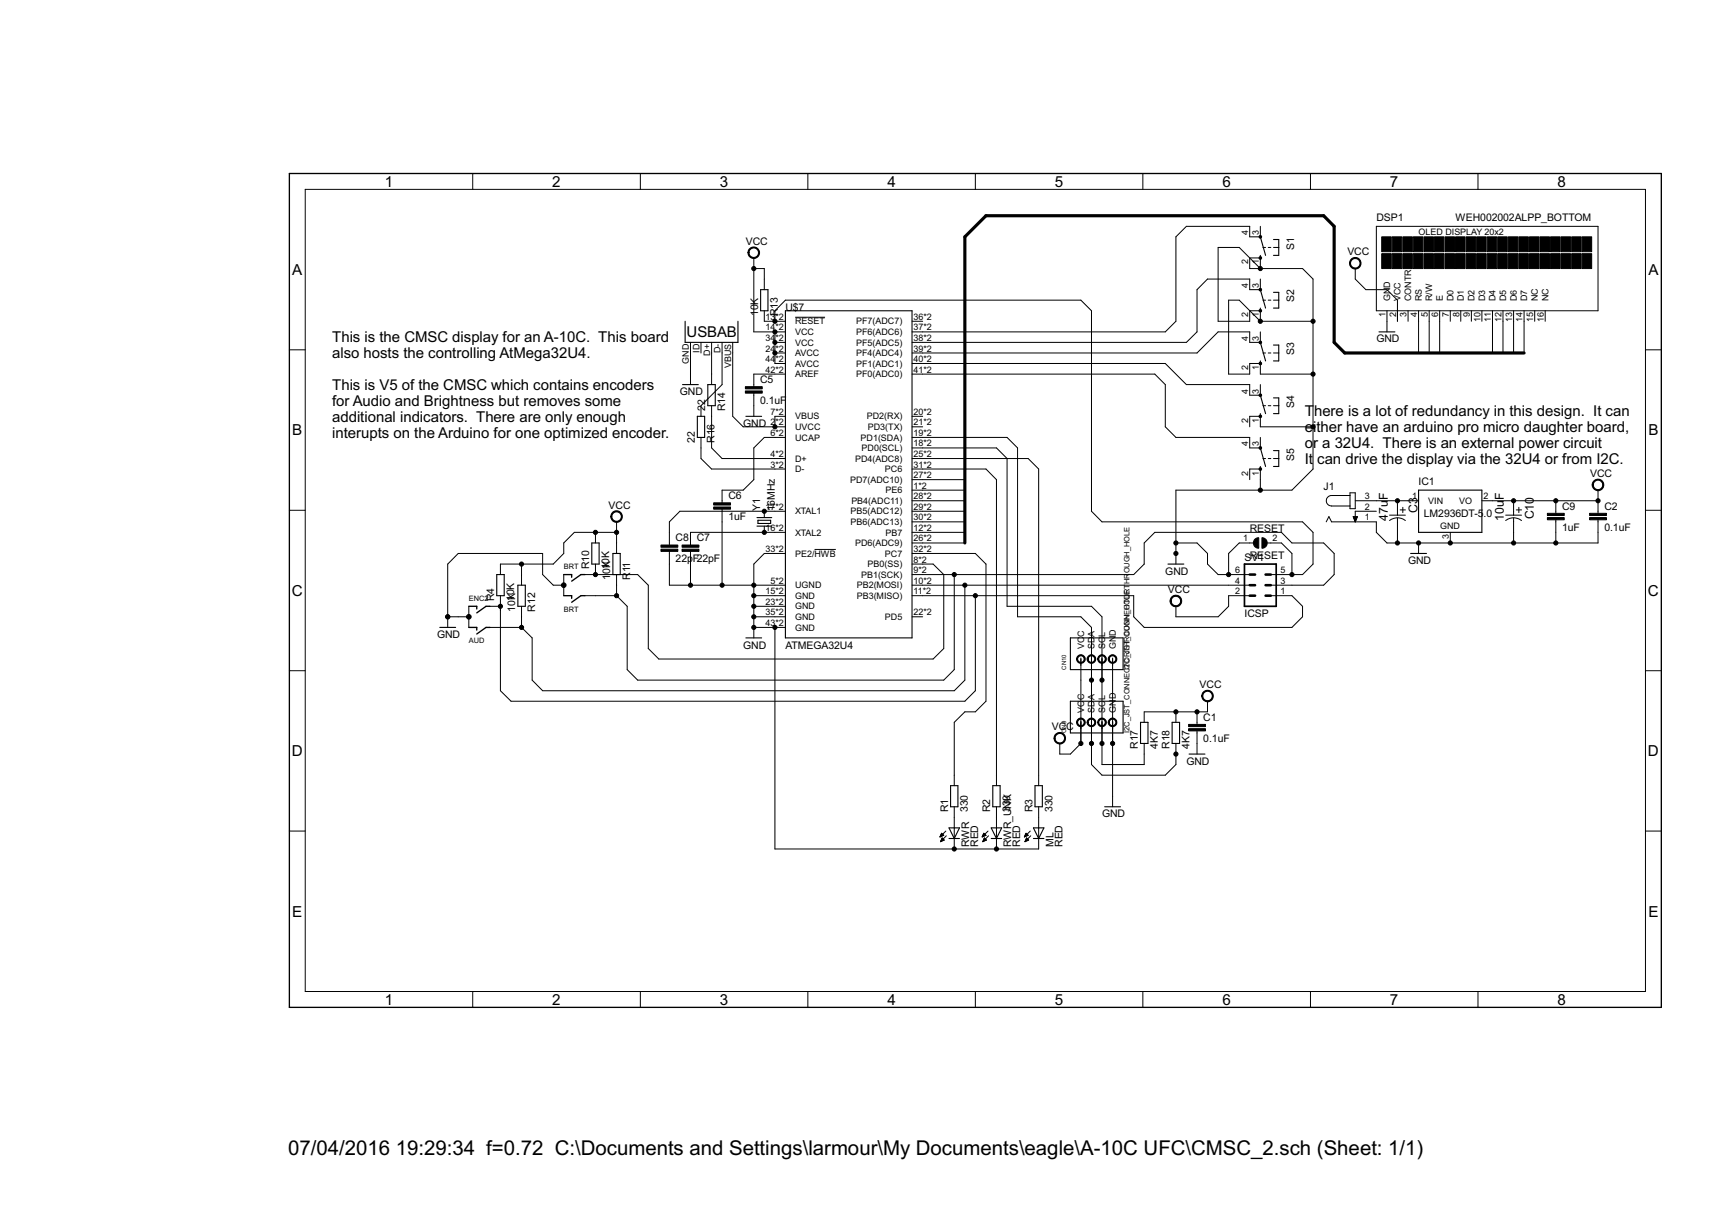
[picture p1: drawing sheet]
<svg xmlns="http://www.w3.org/2000/svg" width="297mm" height="210mm" viewBox="0 0 297 210" stroke-linecap="round" stroke-linejoin="round" font-family="sans-serif">
<g fill="none" stroke="#000" stroke-width=".17">
<path d="M53 32.9h232.5v139.1h-232.5zM82 30.1v2.8M111.1 30.1v2.8M140.2 30.1v2.8M169.2 30.1v2.8M198.3 30.1v2.8M218.7 39.3v1.8h-1.9v-1.8h-11l-1.8 1.8v14.6l-1.8 1.9h-44M227.4 30.1v2.8M238.8 39.3h38.5v14.6h-38.5zM256.4 30.1v2.8M119.8 59.4v7.3M121.6 59.4v1.8"/>
<path d="M123.5 59.4v7.3M125.3 59.4v7.3l-3.7 3.7v1.8M127.1 59.4v12.8l1.8 1.8h7.4M130.8 44.7v12.9h5.5M130.8 46.6h1.8v3.6M132.6 53.9v1.8h3.7M134.5 55.7v-1.8l1.8-1.8h51.2l1.9 1.8v34.8l1.8 1.8h34.8l1.8 1.9v5.5l-1.8 1.8h-5.5M134.5 57.6v5.5h1.8M134.5 59.4h1.8M138 55h5.2M158.2 55.7h1.9M218.7 55.7v-1.8h-1.9v1.8h-5.5v-12.8h3.7l3.7 3.7v-1.9h-1.9v1.9h9.2l1.8 1.8v33l-3.6 3.6h-20.2v12.9"/>
<path d="M218.7 48.4v1.8h-1.9v-1.8h-7.3l-1.8 1.8v7.4l-1.9 1.8h-47.6M218.7 57.6v1.8h-1.9v-1.8h-5.5l-3.6 3.6h-49.5M218.7 55.7l-3.7-3.6h-1.8v12.8h3.6v-1.8h1.9v1.8h9.1M218.7 55.7h9.1M219.1 42.9h.5M219.1 52.1h.5M220 42.9h.5M220 52.1h.5M221 42.9h.9M221 52.1h.9M235.1 46.6v1.8l1.9 1.8h3.6l1.9 1.9v3.6M240.6 53.9v3.7"/>
<path d="M244.3 53.9v1.8M246.1 53.9v7.3M248 53.9v7.3M249.8 53.9v7.3M251.6 53.9v1.8M253.4 53.9v1.8M255.3 53.9v1.8M257.1 53.9v1.8M259 53.9v7.3M260.8 53.9v7.3M262.6 53.9v7.3M264.4 53.9v7.3"/>
<path d="M266.3 53.9v1.8M268.1 53.9v1.8M50.2 60.7h2.8M121.6 75.9v3.6l1.9 1.9h12.8M123.5 70.4v7.3l1.8 1.8h11M130.8 68.2v4M134.5 61.2h1.8M136.3 72.2h-1.8v1.8M136.3 64.9h-5.5v2.2M136.3 75.9h-3.7l-1.8 1.8v5.5l-1.9 1.8h-3.6v2.2M158.2 77.7h14.7l1.8 1.8v25.7h14.7l1.8 1.8v25.6h7.3v-3.6M158.2 75.9h16.5l1.9 1.8v29.3h10.9l1.9 1.8v23.8l1.8 1.9h11l1.8-1.9v-3.6"/>
<path d="M158.2 79.5h20.2l1.8 1.9v54.9M158.2 63.1h44l3.6 3.6h11v1.9h1.9v-1.9M158.2 64.9h42.2l1.8 1.8v7.3l1.8 1.9h12.8v1.8h1.9v-1.8M158.2 72.2h1.9M158.2 74h1.9M216.8 74v-1.8h1.9v1.8h9.1M219.1 61.2h.5M219.1 70.4h.5M219.1 79.5h.5M220 61.2h.5M220 70.4h.5M220 79.5h.5"/>
<path d="M221 61.2h.9M221 70.4h.9M221 79.5h.9M285.5 60.7h2.7M50.2 88.5h2.8M90.5 97.9v3.6M97.8 99.7v3.6M103.3 92.4v1.8M103.3 97.9v1.8M107 92.4h-7.3l-1.9 1.8v1.8l-1.8 1.9h-9.2v1.8M107 90.5v5.5M107 99.7v3.6"/>
<path d="M116.1 95.7v5.8h20.2M119.8 95.7v5.8M125.3 88.3v13.2M132.6 88.7v1.1M132.6 91.3v1.1M136.3 88.7h-18.3l-1.9 1.8v4.1M136.3 92.4h-16.5v2.2M136.3 96h-3.7l-1.8 1.9v12.8M141.3 95.3h3.7M158.2 99.7h38.5l1.8-1.8v-3.7l1.9-1.8h21.9l1.9 1.8h5.5l1.8 1.8v3.7l-1.8 1.8h-9.2M158.2 97.9h3.7l1.8 1.8v12.8l-1.8 1.8h-47.6l-1.8-1.8v-11l-1.9-1.8h-9.1M158.2 94.2h9.2"/>
<path d="M158.2 81.4h12.9l1.8 1.8v53.1M158.2 96h11l1.9 1.9v23.7l-1.9 1.9h-1.8l-1.8 1.8v11M158.2 86.9h9.2M158.2 88.7h9.2M158.2 90.5h9.2M158.2 92.4h9.2M158.2 83.2h9.2M158.2 85h9.2M165.6 99.7v16.5l-1.9 1.8h-53.1l-1.8-1.8v-11l-1.8-1.9M204 94.2h3.7l1.8 1.8v1.9l1.8 1.8h5.5M216.8 83.2v-1.8h1.9v3.6M217.5 94.2h-2.5l-1.8 1.8v3.7"/>
<path d="M219.9 94.2h2.4l1.9 1.8v3.7M234.2 86h-3.2a.91 .91 0 0 0-.9 .9 .91 .91 0 0 0 .9 .9h3.2M234.2 85.5h.9v2.7h-.9zM234.8 89.6h.7l-.4 .9zM234.8 89.7h.7M234.8 89.8h.7M234.9 89.9h.5M234.9 90h.5M235 90.1h.3M235 90.2h.3M235.1 90.3h.1M235.1 90.4h.1"/>
<path d="M235.1 90.5h.1M235.1 86.9h11M238.8 88.7h-3.7v1.8M241.1 90.3a2.23 2.23 0 0 1 2.7 0M241.1 89.4h2.7M242.5 86.9v2.5M242.5 89.8v4.4M242.9 88.5h.9M243.4 88v.9M246.1 94.2v1.8M251.6 92.4v1.8M257.1 86.9h20.2"/>
<path d="M261.2 90.3a2.23 2.23 0 0 1 2.8 0M261.2 89.4h2.8M262.6 86.9v2.5M262.6 89.8v4.4M263.1 88.5h.9M263.5 88v.9M269.9 86.9v2.2M269.9 90.2v4M277.3 85v4.1M277.3 90.2v4h-36.7l-1.8-1.8v-1.9h-7.8l-.4-.9-.5 .9M285.5 88.5h2.7M50.2 116.4h2.8"/>
<path d="M77.7 107h3.6M81.3 105.2v3.6M85 105.2h1.8M85 108.8h5.5M86.8 103.3v16.5l1.9 1.8h78.7l1.8-1.8v-16.5M90.5 105.2v3.6M97.8 101.5h-1.8l-1.9-1.8v-3.7h-14.6l-1.8 1.9v10.9M101.5 103.3h5.5M130.8 103.3h5.5M130.8 107h5.5M130.8 105.2h5.5M130.8 108.8h5.5"/>
<path d="M134.5 108.8v38.5h45.7v-7.3M158.2 101.5h58.6M158.2 103.3h38.5v3.7l1.8 1.8h25.7l1.8-1.8v-1.8l-1.8-1.9h-3.7M158.2 107h1.9M167.4 101.5v16.5l-1.8 1.8h-71.5l-1.8-1.8v-7.3l-1.8-1.9M187.5 114.2v14.8l-1.8 1.8h-1.8v-1.8M193 114.2v25.8M216.8 103.3h-3.6v1.9l-1.9 1.8h-7.3v-1.8M285.5 116.4h2.7M165.6 140v7.3M172.9 140v7.3M204 123.5v1.8"/>
<path d="M207.7 123.5v2.2M207.7 126.8v4M209.5 121.6v1.9h-11v1.8M50.2 144.2h2.8M163.1 145.1h.1M163.2 145.1h.2M163.2 145h.4M163.2 146h.1M163.2 144.9h.5M163.2 145.9h.2M163.2 144.8h.5M163.3 145.8h.3"/>
<path d="M163.3 144.8h.3M163.3 145.8h.4M163.3 144.7h.2M163.3 145.7h.5M163.3 144.6h.1M163.4 145.6h.3M163.4 145.5h.2M163.4 145.4h.1M163.5 145.4l-.3 .6M163.5 145.4l.3 .3-.6 .3M163.7 144.9l-.3-.4-.3 .7M163.7 144.9l-.6 .3"/>
<path d="M164.1 144.2l-1 1M164.2 145l-1 1M170.4 145.1h.1M170.5 145.1h.2M170.5 145h.4M170.5 146h.1M170.5 144.9h.5M170.5 145.9h.2M170.6 144.8h.4M170.6 145.8h.3M170.6 144.8h.3M170.6 145.8h.5"/>
<path d="M170.6 144.7h.2M170.6 145.7h.5M170.7 144.6h.1M170.7 145.6h.3M170.7 144.5l.4 .4-.7 .3zM170.7 145.5h.3M170.8 145.5h.1M170.8 145.4h.1M170.8 145.4l-.3 .6M170.8 145.4l.4 .3-.7 .3M171.4 144.2l-1 1M171.5 145l-1 1"/>
<path d="M177.8 145.1h.1M177.8 145.1h.2M177.8 145h.4M177.8 146h.1M177.9 144.9h.5M177.9 145.9h.1M177.9 144.8h.4M177.9 145.8h.3M177.9 144.8h.3M177.9 145.8h.5M178 144.7h.2M178 145.7h.4"/>
<path d="M178 144.6h.1M178 144.5l.4 .4-.7 .3zM178 145.6h.4M178 145.5h.3M178.1 145.5h.1M178.1 145.4h.1M178.1 145.4l-.3 .6M178.1 145.4l.4 .3-.7 .3M178.8 144.2l-1.1 1M178.8 145l-1 1M285.5 144.2h2.7M82 172v2.8"/>
<path d="M111.1 172v2.8M140.2 172v2.8M169.2 172v2.8M198.3 172v2.8M227.4 172v2.8M256.4 172v2.8"/>
</g>
<g fill="none" stroke="#000" stroke-width=".19">
<path d="M118.9 55.7v3.7h9.1v-3.7M132 50.2h1.2v3.7h-1.2zM136.3 53.9h21.9v56.8h-21.9zM218.7 44.3v.4M218.7 53.4v.5M218.7 41.1l.9 3.2M218.7 50.2l.9 3.2M218.7 59.4l.9 3.2M221 41.6h.9v2.7h-.9M221 50.7h.9v2.7h-.9M221 59.9h.9v2.7h-.9M239.3 57.6h2.7"/>
<path d="M118.4 66.7h2.8M121 72.2h1.3v3.7h-1.3zM122.8 66.7h1.3v3.7h-1.3zM129.4 72.2h2.7M218.7 62.6v.5M218.7 71.8v.4M218.7 68.6l.9 3.2M218.7 77.7l.9 3.2M221 69h.9v2.8h-.9M221 78.2h.9v2.7h-.9M86.2 99.7h1.3v3.6h-1.3zM102.7 94.2h1.2v3.7h-1.2z"/>
<path d="M106.3 96h1.3v3.7h-1.3zM131.3 89.8h2.6M131.3 91.3h2.6M131.5 90.3h2.2v.5h-2.2zM202.6 97.9h2.8M218.7 80.9v.5M244.8 96h2.7M246.1 85h11v7.4h-11zM76.3 108.8h2.8M89.9 101.5h1.2v3.7h-1.2zM129.4 110.7h2.7M185.7 110.7h9.2v5.5h-9.2z"/>
<path d="M164.9 136.3h1.3v3.7h-1.3zM172.3 136.3h1.2v3.7h-1.2zM179.6 136.3h1.2v3.7h-1.2zM185.7 121.6h9.2v5.5h-9.2zM191.7 140h2.7M197.9 125.3h1.3v3.7h-1.3zM203.4 125.3h1.3v3.7h-1.3zM206.3 130.8h2.8M164.7 145.5h1.8M164.7 143.6h1.8l-.9 1.9zM172 145.5h1.8M172 143.6h1.8l-.9 1.9z"/>
<path d="M179.3 143.6h1.8l-.9 1.9zM179.3 145.5h1.8"/>
</g>
<g fill="#000" stroke="#000" stroke-width=".17">
<path d="M239.7 41.1h1.7v2.6h-1.7zM239.7 44h1.7v2.6h-1.7zM241.6 41.1h1.6v2.6h-1.6zM241.6 44h1.6v2.6h-1.6zM243.4 41.1h1.6v2.6h-1.6zM243.4 44h1.6v2.6h-1.6zM245.2 41.1h1.7v2.6h-1.7zM245.2 44h1.7v2.6h-1.7zM247.1 41.1h1.6v2.6h-1.6zM247.1 44h1.6v2.6h-1.6zM248.9 41.1h1.6v2.6h-1.6zM248.9 44h1.6v2.6h-1.6z"/>
<path d="M250.7 41.1h1.7v2.6h-1.7zM250.7 44h1.7v2.6h-1.7zM252.5 41.1h1.7v2.6h-1.7zM252.5 44h1.7v2.6h-1.7zM254.4 41.1h1.6v2.6h-1.6zM254.4 44h1.6v2.6h-1.6zM256.2 41.1h1.7v2.6h-1.7zM256.2 44h1.7v2.6h-1.7zM258 41.1h1.7v2.6h-1.7zM258 44h1.7v2.6h-1.7zM259.9 41.1h1.6v2.6h-1.6zM259.9 44h1.6v2.6h-1.6z"/>
<path d="M261.7 41.1h1.7v2.6h-1.7zM261.7 44h1.7v2.6h-1.7zM263.5 41.1h1.7v2.6h-1.7zM263.5 44h1.7v2.6h-1.7zM265.4 41.1h1.6v2.6h-1.6zM265.4 44h1.6v2.6h-1.6zM267.2 41.1h1.6v2.6h-1.6zM267.2 44h1.6v2.6h-1.6zM269 41.1h1.7v2.6h-1.7zM269 44h1.7v2.6h-1.7zM270.8 41.1h1.7v2.6h-1.7zM270.8 44h1.7v2.6h-1.7z"/>
<path d="M272.7 41.1h1.6v2.6h-1.6zM272.7 44h1.6v2.6h-1.6zM274.5 41.1h1.7v2.6h-1.7zM274.5 44h1.7v2.6h-1.7zM129.3 67.8h2.9v.4h-2.9zM129.3 67.1h2.9v.4h-2.9zM114.7 95.3h2.9v.4h-2.9zM114.7 94.6h2.9v.3h-2.9zM118.3 95.3h3v.4h-3zM118.3 94.6h3v.3h-3zM123.8 87.9h2.9v.4h-2.9zM123.8 87.2h2.9v.4h-2.9z"/>
<path d="M268.5 89.8h2.9v.4h-2.9zM268.5 89h2.9v.4h-2.9zM275.8 89.8h2.9v.4h-2.9zM275.8 89h2.9v.4h-2.9zM206.2 126.4h2.9v.4h-2.9zM206.2 125.7h2.9v.3h-2.9z"/>
</g>
<path d="M50.2 30.1h238v144.7h-238zM97.8 99.7h1.4v.4M101.5 99.7h-.7l-1.6 1.1M81.3 105.2h1.4v.4M81.3 108.8h1.4v.5M85 105.2h-.7l-1.6 1.1M85 108.8h-.7l-1.6 1.2M97.8 103.3h1.4v.5M101.5 103.3h-.7l-1.6 1.2" fill="none" stroke="#000" stroke-width=".23"/>
<g fill="#000" stroke="#000" stroke-width=".17">
<path d="M129.9 43.3a1.01 1.01 0 0 1 1.7-.1 1.01 1.01 0 0 1-.5 1.6 1.01 1.01 0 0 1-1.3-1h.2a.83 .83 0 0 1 1.2-.6 .83 .83 0 0 1 .1 1.3 .83 .83 0 0 1-1.3-.4v-.3h-.2z" fill-rule="evenodd"/>
<path d="M218.5 40.9h.3v.4h-.3z" fill-rule="evenodd"/>
<path d="M218.5 44.6h.3v.3h-.3z" fill-rule="evenodd"/>
<path d="M218.5 59.2h.3v.4h-.3z" fill-rule="evenodd"/>
<path d="M234.5 44.9a1 1 0 0 1 1.6 .3 1 1 0 0 1-.7 1.4 1 1 0 0 1-1.3-.9h.2a.83 .83 0 0 1 1.2-.8 .83 .83 0 0 1 .2 1.4 .83 .83 0 0 1-1.3-.4l-.1-.2h-.2l.1-.3z" fill-rule="evenodd"/>
<path d="M218.5 62.9h.3v.3h-.3z" fill-rule="evenodd"/>
<path d="M218.5 77.5h.3v.4h-.3z" fill-rule="evenodd"/>
<path d="M106.3 88.8a1.01 1.01 0 0 1 1.6 .4 1.01 1.01 0 0 1-.7 1.4 1.01 1.01 0 0 1-1.2-1h.2a.83 .83 0 0 1 1.1-.8 .83 .83 0 0 1 .2 1.4 .83 .83 0 0 1-1.3-.3v-.3h-.2z" fill-rule="evenodd"/>
<path d="M217.8 93.5l.6-.2v1.8a.91 .91 0 0 1-.9-.6 .91 .91 0 0 1 .3-1z" fill-rule="evenodd"/>
<path d="M218.5 81.2h.3v.3h-.3z" fill-rule="evenodd"/>
<path d="M218.9 93.3a.91 .91 0 0 1 1 .9 .91 .91 0 0 1-1 .9z" fill-rule="evenodd"/>
<path d="M276.6 83.3a1.01 1.01 0 0 1 1.6 .4 1.01 1.01 0 0 1-.7 1.4 1.01 1.01 0 0 1-1.3-1h.2a.82 .82 0 0 1 1.2-.7 .82 .82 0 0 1 .2 1.3 .82 .82 0 0 1-1.3-.3l-.1-.3h-.2l.1-.3z" fill-rule="evenodd"/>
<path d="M187 113.9a.75 .75 0 0 1 1.2 0 .75 .75 0 0 1-.4 1.2 .75 .75 0 0 1-1-.8h.2a.57 .57 0 0 1 .7-.5 .57 .57 0 0 1 .2 .9 .57 .57 0 0 1-.9-.2v-.2h-.2z" fill-rule="evenodd"/>
<path d="M188.8 113.9a.75 .75 0 0 1 1.2 .1 .75 .75 0 0 1-.4 1.1 .75 .75 0 0 1-1-.8h.2a.58 .58 0 0 1 .9-.4 .58 .58 0 0 1 0 .9 .58 .58 0 0 1-.9-.3v-.2h-.2z" fill-rule="evenodd"/>
<path d="M190.6 113.9a.75 .75 0 0 1 1.2 0 .75 .75 0 0 1-.4 1.2 .75 .75 0 0 1-.9-.8h.1a.57 .57 0 0 1 .8-.5 .57 .57 0 0 1 .2 .9 .57 .57 0 0 1-.9-.2l-.1-.2h-.1z" fill-rule="evenodd"/>
<path d="M192.5 113.9a.75 .75 0 0 1 1.2 .1 .75 .75 0 0 1-.5 1.1 .75 .75 0 0 1-.9-.8h.2a.58 .58 0 0 1 .8-.4 .58 .58 0 0 1 .1 .9 .58 .58 0 0 1-.9-.3v-.2h-.2z" fill-rule="evenodd"/>
<path d="M203.4 103.5a1.01 1.01 0 0 1 1.5 .3 1.01 1.01 0 0 1-.6 1.4 1.01 1.01 0 0 1-1.3-.9h.2a.82 .82 0 0 1 1.1-.8 .82 .82 0 0 1 .3 1.3 .82 .82 0 0 1-1.4-.3v-.2h-.2l.2-.6z" fill-rule="evenodd"/>
<path d="M183 127.5a1 1 0 0 1 1.7-.1 1 1 0 0 1-.5 1.6 1 1 0 0 1-1.3-.9h.1a.83 .83 0 0 1 1.2-.8 .83 .83 0 0 1 .2 1.4 .83 .83 0 0 1-1.3-.4l-.1-.2h-.1z" fill-rule="evenodd"/>
<path d="M187 124.8a.75 .75 0 0 1 1.2 .1 .75 .75 0 0 1-.4 1.1 .75 .75 0 0 1-1-.7h.2a.57 .57 0 0 1 .7-.5 .57 .57 0 0 1 .2 .9 .57 .57 0 0 1-.9-.2v-.2h-.2z" fill-rule="evenodd"/>
<path d="M188.8 124.8a.75 .75 0 0 1 1.2 .2 .75 .75 0 0 1-.4 1.1 .75 .75 0 0 1-1-.8h.2a.58 .58 0 0 1 .9-.5 .58 .58 0 0 1 0 1 .58 .58 0 0 1-.9-.3v-.2h-.2z" fill-rule="evenodd"/>
<path d="M190.6 124.8a.75 .75 0 0 1 1.2 .1 .75 .75 0 0 1-.4 1.1 .75 .75 0 0 1-.9-.7h.1a.57 .57 0 0 1 .8-.5 .57 .57 0 0 1 .2 .9 .57 .57 0 0 1-.9-.2l-.1-.2h-.1z" fill-rule="evenodd"/>
<path d="M192.5 124.8a.75 .75 0 0 1 1.2 .2 .75 .75 0 0 1-.5 1.1 .75 .75 0 0 1-.9-.8h.2a.58 .58 0 0 1 .8-.5 .58 .58 0 0 1 .1 1 .58 .58 0 0 1-.9-.3v-.2h-.2z" fill-rule="evenodd"/>
<path d="M208.7 120.2a1 1 0 0 1 1.6-.1 1 1 0 0 1-.5 1.6 1 1 0 0 1-1.3-1h.2a.83 .83 0 0 1 1.1-.7 .83 .83 0 0 1 .3 1.3 .83 .83 0 0 1-1.4-.3v-.3h-.2z" fill-rule="evenodd"/>
<circle cx="130.8" cy="46.6" r=".36"/>
<circle cx="134.5" cy="59.4" r=".36"/>
<circle cx="134.5" cy="55.7" r=".36"/>
<circle cx="134.5" cy="57.6" r=".36"/>
<circle cx="218.7" cy="46.6" r=".36"/>
<circle cx="218.7" cy="55.7" r=".36"/>
<circle cx="218.7" cy="50.3" r=".24"/>
<circle cx="218.7" cy="53.9" r=".24"/>
<circle cx="227.8" cy="55.7" r=".36"/>
<circle cx="134.5" cy="74" r=".36"/>
<circle cx="134.5" cy="61.2" r=".36"/>
<circle cx="218.7" cy="68.6" r=".24"/>
<circle cx="218.7" cy="72.2" r=".24"/>
<circle cx="227.8" cy="74" r=".36"/>
<circle cx="227.8" cy="64.9" r=".36"/>
<circle cx="90.5" cy="97.9" r=".36"/>
<circle cx="103.3" cy="92.4" r=".36"/>
<circle cx="103.3" cy="99.7" r=".36"/>
<circle cx="107" cy="92.4" r=".36"/>
<circle cx="132.6" cy="88.7" r=".36"/>
<circle cx="132.6" cy="92.4" r=".36"/>
<circle cx="165.6" cy="99.7" r=".36"/>
<circle cx="204" cy="96" r=".36"/>
<circle cx="204" cy="94.2" r=".36"/>
<circle cx="213.2" cy="99.7" r=".36"/>
<circle cx="218.7" cy="85" r=".36"/>
<circle cx="224.2" cy="99.7" r=".36"/>
<circle cx="242.5" cy="86.9" r=".36"/>
<circle cx="242.5" cy="94.2" r=".36"/>
<circle cx="246.1" cy="94.2" r=".36"/>
<circle cx="251.6" cy="94.2" r=".36"/>
<circle cx="262.6" cy="86.9" r=".36"/>
<circle cx="262.6" cy="94.2" r=".36"/>
<circle cx="269.9" cy="86.9" r=".36"/>
<circle cx="269.9" cy="94.2" r=".36"/>
<circle cx="277.3" cy="86.9" r=".36"/>
<circle cx="77.7" cy="107" r=".36"/>
<circle cx="81.3" cy="107" r=".4"/>
<circle cx="86.8" cy="105.2" r=".36"/>
<circle cx="90.5" cy="108.8" r=".36"/>
<circle cx="97.8" cy="101.5" r=".4"/>
<circle cx="107" cy="103.3" r=".36"/>
<circle cx="119.8" cy="101.5" r=".36"/>
<circle cx="125.3" cy="101.5" r=".36"/>
<circle cx="130.8" cy="105.2" r=".36"/>
<circle cx="130.8" cy="107" r=".36"/>
<circle cx="130.8" cy="101.5" r=".36"/>
<circle cx="130.8" cy="103.3" r=".36"/>
<circle cx="130.8" cy="108.8" r=".36"/>
<circle cx="134.5" cy="108.8" r=".36"/>
<circle cx="167.4" cy="101.5" r=".36"/>
<circle cx="169.2" cy="103.3" r=".36"/>
<circle cx="189.4" cy="118" r=".36"/>
<circle cx="191.2" cy="118" r=".36"/>
<circle cx="187.5" cy="129" r=".36"/>
<circle cx="189.4" cy="129" r=".36"/>
<circle cx="191.2" cy="129" r=".36"/>
<circle cx="193" cy="129" r=".36"/>
<circle cx="204" cy="123.5" r=".36"/>
<circle cx="204" cy="130.8" r=".36"/>
<circle cx="207.7" cy="123.5" r=".36"/>
<circle cx="165.6" cy="147.3" r=".36"/>
<circle cx="172.9" cy="147.3" r=".36"/>
</g>
<path d="M215.9 97.9h5.5v7.3h-5.5z" fill="none" stroke="#000" stroke-width=".3"/>
<path d="M216.8 99.7h1M219.6 99.7h.9M216.8 101.5h1M216.8 103.3h1M219.6 101.5h.9M219.6 103.3h.9" fill="none" stroke="#000" stroke-width=".44"/>
<path d="M264.4 61.2h-31.1l-1.8-1.8v-20.1l-1.8-1.9h-58.6l-3.7 3.7v53.1" fill="none" stroke="#000" stroke-width=".55"/>
<g font-size="4">
<text x="50" y="200.4">07/04/2016</text>
<text x="68.7" y="200.4">19:29:34 f=0.72 C:\Documents and Settings\larmour\My Documents\eagle\A-10C UFC\CMSC_2.sch (Sheet: 1/1)</text>
</g>
<g font-size="2.9">
<text x="66.8" y="32.4">1</text>
<text x="95.8" y="32.4">2</text>
<text x="124.9" y="32.4">3</text>
<text x="154" y="32.4">4</text>
<text x="183" y="32.4">5</text>
<text x="212.1" y="32.4">6</text>
<text x="241.2" y="32.4">7</text>
<text x="270.2" y="32.4">8</text>
<text x="50.7" y="47.7">A</text>
<text x="286" y="47.7">A</text>
<text x="57.6" y="59.4">This is the CMSC display for an A-10C. This board</text>
<text x="119.1" y="58.5">USBAB</text>
<text x="57.6" y="62.2">also hosts the controlling AtMega32U4.</text>
<text x="57.6" y="67.7">This is V5 of the CMSC which contains encoders</text>
<text x="57.6" y="70.4">for Audio and Brightness but removes some</text>
<text x="50.7" y="75.5">B</text>
<text x="57.6" y="73.2">additional indicators. There are only enough</text>
<text x="57.6" y="75.9">interupts on the Arduino for one optimized encoder.</text>
<text x="226.4" y="72.2">T</text>
<text x="226.4" y="75">e</text>
<text x="226.4" y="77.7">o</text>
<text x="227.8" y="75">i</text>
<text x="227.8" y="77.7">r a 32U4. There is an external power circuit</text>
<text x="228" y="72.2">here is a lot of redundancy in this design. It can</text>
<text x="228.4" y="75">ther have an arduino pro micro daughter board,</text>
<text x="286" y="75.5">B</text>
<text x="226.4" y="80.5">It</text>
<text x="228.5" y="80.5">can drive the display via the 32U4 or from I2C.</text>
<text x="50.6" y="103.4">C</text>
<text x="285.9" y="103.4">C</text>
<text x="50.6" y="131.2">D</text>
<text x="285.9" y="131.2">D</text>
<text x="50.7" y="159">E</text>
<text x="286" y="159">E</text>
<text x="66.8" y="174.3">1</text>
<text x="95.8" y="174.3">2</text>
<text x="124.9" y="174.3">3</text>
<text x="154" y="174.3">4</text>
<text x="183" y="174.3">5</text>
<text x="212.1" y="174.3">6</text>
<text x="241.2" y="174.3">7</text>
<text x="270.2" y="174.3">8</text>
</g>
<g font-size="2.4">
<text x="240.8" y="86.8" transform="rotate(-90 240.8 86.8)">F</text>
<text x="246" y="88.9" transform="rotate(-90 246 88.9)">C3</text>
<text x="260.9" y="86.8" transform="rotate(-90 260.9 86.8)">F</text>
<text x="240.8" y="90.3" transform="rotate(-90 240.8 90.3)">47u</text>
<text x="260.9" y="90.3" transform="rotate(-90 260.9 90.3)">10u</text>
<text x="266.1" y="90.1" transform="rotate(-90 266.1 90.1)">C10</text>
</g>
<g font-size="2">
<text x="238.8" y="38.3">DSP1</text>
<text x="252.5" y="38.3">WEH002002ALPP_BOTTOM</text>
<text x="129.4" y="42.5">VCC</text>
<text x="224.5" y="43.3" transform="rotate(-90 224.5 43.3)">S1</text>
<text x="233.8" y="44.3">VCC</text>
<text x="136.3" y="53.9">U$7</text>
<text x="224.5" y="52.4" transform="rotate(-90 224.5 52.4)">S2</text>
<text x="131.5" y="54.8" transform="rotate(-90 131.5 54.8)">10K</text>
<text x="135" y="54.8" transform="rotate(-90 135 54.8)">R13</text>
<text x="238.8" y="59.4">GND</text>
<text x="224.5" y="61.6" transform="rotate(-90 224.5 61.6)">S3</text>
<text x="118" y="68.6">GND</text>
<text x="122.4" y="71.3" transform="rotate(-90 122.4 71.3)">22</text>
<text x="125.8" y="71.3" transform="rotate(-90 125.8 71.3)">R14</text>
<text x="131.9" y="70.1">0.1uF</text>
<text x="131.9" y="66.5">C5</text>
<text x="224.5" y="70.8" transform="rotate(-90 224.5 70.8)">S4</text>
<text x="120.5" y="76.8" transform="rotate(-90 120.5 76.8)">22</text>
<text x="124" y="76.8" transform="rotate(-90 124 76.8)">R16</text>
<text x="128.9" y="74">GND</text>
<text x="224.5" y="79.9" transform="rotate(-90 224.5 79.9)">S5</text>
<text x="275.9" y="82.7">VCC</text>
<text x="105.6" y="88.2">VCC</text>
<text x="126.4" y="86.6">C6</text>
<text x="131.9" y="88.7" transform="rotate(-90 131.9 88.7)">Y1</text>
<text x="134.4" y="88.7" transform="rotate(-90 134.4 88.7)">16MHz</text>
<text x="229.7" y="85">J1</text>
<text x="246.1" y="84.1">IC1</text>
<text x="247" y="89.6">LM2936DT-5</text>
<text x="257.4" y="89.6">.0</text>
<text x="271" y="88.4">C9</text>
<text x="278.4" y="88.4">C2</text>
<text x="117.2" y="93.9">C8 C7</text>
<text x="126.4" y="90.3">1uF</text>
<text x="216.8" y="92.4">RESET</text>
<text x="271" y="92.1">1uF</text>
<text x="278.4" y="92.1">0.1uF</text>
<text x="102.2" y="98.8" transform="rotate(-90 102.2 98.8)">R10</text>
<text x="105.9" y="100.6" transform="rotate(-90 105.9 100.6)">1</text>
<text x="105.9" y="99.6" transform="rotate(-90 105.9 99.6)">01K0K</text>
<text x="109.3" y="100.6" transform="rotate(-90 109.3 100.6)">R</text>
<text x="109.3" y="99.3" transform="rotate(-90 109.3 99.3)">11</text>
<text x="117.2" y="97.6">22pF22pF</text>
<text x="202.2" y="99.7">GND</text>
<text x="215.9" y="97.3">SRESET</text>
<text x="217.1" y="97.3">V1</text>
<text x="244.3" y="97.9">GND</text>
<text x="85.8" y="104.3" transform="rotate(-90 85.8 104.3)">R4</text>
<text x="89.4" y="106.1" transform="rotate(-90 89.4 106.1)">101K0K</text>
<text x="92.9" y="106.1" transform="rotate(-90 92.9 106.1)">R12</text>
<text x="202.6" y="102.9">VCC</text>
<text x="215.9" y="107">ICSP</text>
<text x="75.8" y="110.7">GND</text>
<text x="128.9" y="112.5">GND</text>
<text x="136.3" y="112.5">ATMEGA32U4</text>
<text x="208.1" y="119.4">VCC</text>
<text x="208.8" y="125">C1</text>
<text x="182.5" y="126.7">VCC</text>
<text x="197.4" y="129.9" transform="rotate(-90 197.4 129.9)">R17</text>
<text x="200.9" y="129.9" transform="rotate(-90 200.9 129.9)">4K7</text>
<text x="202.9" y="129.9" transform="rotate(-90 202.9 129.9)">R18</text>
<text x="206.4" y="129.9" transform="rotate(-90 206.4 129.9)">4K7</text>
<text x="208.8" y="128.7">0.1uF</text>
<text x="205.9" y="132.6">GND</text>
<text x="164.5" y="140.9" transform="rotate(-90 164.5 140.9)">R1</text>
<text x="167.9" y="140.9" transform="rotate(-90 167.9 140.9)">330</text>
<text x="171.8" y="140.9" transform="rotate(-90 171.8 140.9)">R2</text>
<text x="175.3" y="138.9" transform="rotate(-90 175.3 138.9)">0</text>
<text x="179.1" y="140.9" transform="rotate(-90 179.1 140.9)">R3</text>
<text x="182.6" y="140.9" transform="rotate(-90 182.6 140.9)">330</text>
<text x="191.2" y="141.8">GND</text>
<text x="168.1" y="146.9" transform="rotate(-90 168.1 146.9)">RWR</text>
<text x="169.7" y="146.9" transform="rotate(-90 169.7 146.9)">RED</text>
<text x="175.5" y="146.9" transform="rotate(-90 175.5 146.9)">RWR_U3N3K</text>
<text x="177" y="146.9" transform="rotate(-90 177 146.9)">RED</text>
<text x="182.8" y="146.9" transform="rotate(-90 182.8 146.9)">ML</text>
<text x="184.3" y="146.9" transform="rotate(-90 184.3 146.9)">RED</text>
</g>
<g font-size="1.7">
<text x="216.6" y="40.8" transform="rotate(-90 216.6 40.8)">4</text>
<text x="218.4" y="40.8" transform="rotate(-90 218.4 40.8)">3</text>
<text x="246.1" y="40.7">OLED DISPLAY 20x2</text>
<text x="216.6" y="45.9" transform="rotate(-90 216.6 45.9)">2</text>
<text x="218.4" y="45.9" transform="rotate(-90 218.4 45.9)">1</text>
<text x="216.6" y="50" transform="rotate(-90 216.6 50)">4</text>
<text x="218.4" y="50" transform="rotate(-90 218.4 50)">3</text>
<text x="241.2" y="52.2" transform="rotate(-90 241.2 52.2)">GND</text>
<text x="243" y="52.2" transform="rotate(-90 243 52.2)">VCC</text>
<text x="244.9" y="52.2" transform="rotate(-90 244.9 52.2)">CONTR</text>
<text x="246.7" y="52.2" transform="rotate(-90 246.7 52.2)">RS</text>
<text x="248.5" y="52.2" transform="rotate(-90 248.5 52.2)">R/W</text>
<text x="250.3" y="52.2" transform="rotate(-90 250.3 52.2)">E</text>
<text x="252.2" y="52.2" transform="rotate(-90 252.2 52.2)">D0</text>
<text x="254" y="52.2" transform="rotate(-90 254 52.2)">D1</text>
<text x="255.8" y="52.2" transform="rotate(-90 255.8 52.2)">D2</text>
<text x="257.7" y="52.2" transform="rotate(-90 257.7 52.2)">D3</text>
<text x="259.5" y="52.2" transform="rotate(-90 259.5 52.2)">D4</text>
<text x="261.3" y="52.2" transform="rotate(-90 261.3 52.2)">D5</text>
<text x="263.2" y="52.2" transform="rotate(-90 263.2 52.2)">D6</text>
<text x="265" y="52.2" transform="rotate(-90 265 52.2)">D7</text>
<text x="266.8" y="52.2" transform="rotate(-90 266.8 52.2)">NC</text>
<text x="268.7" y="52.2" transform="rotate(-90 268.7 52.2)">NC</text>
<text x="132.8" y="55.5">13*2</text>
<text x="132.8" y="57.3">14*2</text>
<text x="132.8" y="59.1">34*2</text>
<text x="138" y="56.3">RESET</text>
<text x="138" y="58.1">VCC</text>
<text x="138" y="60">VCC</text>
<text x="148.5" y="60">PF5(ADC5)</text>
<text x="148.5" y="58.1">PF6(ADC6)</text>
<text x="148.5" y="56.3">PF7(ADC7)</text>
<text x="158.5" y="59.1">38*2</text>
<text x="158.5" y="57.3">37*2</text>
<text x="158.5" y="55.5">36*2</text>
<text x="216.6" y="59.1" transform="rotate(-90 216.6 59.1)">4</text>
<text x="216.6" y="55" transform="rotate(-90 216.6 55)">2</text>
<text x="218.4" y="59.1" transform="rotate(-90 218.4 59.1)">3</text>
<text x="218.4" y="55" transform="rotate(-90 218.4 55)">1</text>
<text x="240.4" y="55" transform="rotate(-90 240.4 55)">1</text>
<text x="242.2" y="55" transform="rotate(-90 242.2 55)">2</text>
<text x="244" y="55" transform="rotate(-90 244 55)">3</text>
<text x="245.9" y="55" transform="rotate(-90 245.9 55)">4</text>
<text x="247.7" y="55" transform="rotate(-90 247.7 55)">5</text>
<text x="249.5" y="55" transform="rotate(-90 249.5 55)">6</text>
<text x="251.4" y="55" transform="rotate(-90 251.4 55)">7</text>
<text x="253.2" y="55" transform="rotate(-90 253.2 55)">8</text>
<text x="255" y="55" transform="rotate(-90 255 55)">9</text>
<text x="256.9" y="55.9" transform="rotate(-90 256.9 55.9)">10</text>
<text x="258.7" y="55.8" transform="rotate(-90 258.7 55.8)">11</text>
<text x="260.5" y="55.9" transform="rotate(-90 260.5 55.9)">12</text>
<text x="262.4" y="55.9" transform="rotate(-90 262.4 55.9)">13</text>
<text x="264.2" y="55.9" transform="rotate(-90 264.2 55.9)">14</text>
<text x="266" y="55.9" transform="rotate(-90 266 55.9)">15</text>
<text x="267.8" y="55.9" transform="rotate(-90 267.8 55.9)">16</text>
<text x="119.5" y="63.1" transform="rotate(-90 119.5 63.1)">GND</text>
<text x="121.4" y="61.2" transform="rotate(-90 121.4 61.2)">ID</text>
<text x="123.2" y="61.7" transform="rotate(-90 123.2 61.7)">D+</text>
<text x="125" y="61.3" transform="rotate(-90 125 61.3)">D-</text>
<text x="126.9" y="63.9" transform="rotate(-90 126.9 63.9)">VBUS</text>
<text x="132.8" y="64.6">42*2</text>
<text x="132.8" y="61">24*2</text>
<text x="132.8" y="62.8">44*2</text>
<text x="138" y="65.4">AREF</text>
<text x="138" y="61.8">AVCC</text>
<text x="138" y="63.6">AVCC</text>
<text x="148.5" y="65.4">PF0(ADC0)</text>
<text x="148.5" y="63.6">PF1(ADC1)</text>
<text x="148.5" y="61.8">PF4(ADC4)</text>
<text x="158.5" y="64.6">41*2</text>
<text x="158.5" y="62.8">40*2</text>
<text x="158.5" y="61">39*2</text>
<text x="216.6" y="64.2" transform="rotate(-90 216.6 64.2)">2</text>
<text x="218.4" y="64.2" transform="rotate(-90 218.4 64.2)">1</text>
<text x="133.7" y="72">7*2</text>
<text x="158.5" y="72">20*2</text>
<text x="216.6" y="68.3" transform="rotate(-90 216.6 68.3)">4</text>
<text x="218.4" y="68.3" transform="rotate(-90 218.4 68.3)">3</text>
<text x="133.7" y="75.6">6*2</text>
<text x="133.7" y="73.8">2*2</text>
<text x="138" y="76.4">UCAP</text>
<text x="138" y="74.6">UVCC</text>
<text x="138" y="72.8">VBUS</text>
<text x="149.3" y="76.4">PD1(SDA)</text>
<text x="150.4" y="72.8">PD2(RX)</text>
<text x="150.6" y="74.6">PD3(TX)</text>
<text x="158.5" y="77.5">18*2</text>
<text x="158.5" y="75.6">19*2</text>
<text x="158.5" y="73.8">21*2</text>
<text x="216.6" y="77.5" transform="rotate(-90 216.6 77.5)">4</text>
<text x="216.6" y="73.3" transform="rotate(-90 216.6 73.3)">2</text>
<text x="218.4" y="77.5" transform="rotate(-90 218.4 77.5)">3</text>
<text x="218.4" y="73.3" transform="rotate(-90 218.4 73.3)">1</text>
<text x="133.7" y="79.3">4*2</text>
<text x="133.7" y="81.1">3*2</text>
<text x="138" y="80.1">D+</text>
<text x="138" y="81.9">D-</text>
<text x="147.5" y="83.8">PD7(ADC10)</text>
<text x="148.4" y="80.1">PD4(ADC8)</text>
<text x="149.5" y="78.3">PD0(SCL)</text>
<text x="153.5" y="81.9">PC6</text>
<text x="158.5" y="81.1">31*2</text>
<text x="158.5" y="79.3">25*2</text>
<text x="158.5" y="82.9">27*2</text>
<text x="216.6" y="82.5" transform="rotate(-90 216.6 82.5)">2</text>
<text x="218.4" y="82.5" transform="rotate(-90 218.4 82.5)">1</text>
<text x="132.8" y="88.4">17*2</text>
<text x="138" y="89.2">XTAL1</text>
<text x="147.6" y="89.2">PB5(ADC12)</text>
<text x="147.7" y="87.4">PB4(ADC11)</text>
<text x="153.6" y="85.6">PE6</text>
<text x="158.5" y="86.6">28*2</text>
<text x="158.5" y="88.4">29*2</text>
<text x="158.5" y="84.8">1*2</text>
<text x="236.8" y="86.6">3</text>
<text x="236.8" y="88.4">2</text>
<text x="245" y="86.6">1</text>
<text x="247.8" y="87.4">VIN</text>
<text x="253.2" y="87.4">VO</text>
<text x="257.4" y="86.6">2</text>
<text x="132.8" y="95.8">33*2</text>
<text x="132.8" y="92.1">16*2</text>
<text x="138" y="92.9">XTAL2</text>
<text x="147.6" y="91.1">PB6(ADC13)</text>
<text x="148.4" y="94.7">PD6(ADC9)</text>
<text x="153.6" y="92.9">PB7</text>
<text x="158.5" y="90.3">30*2</text>
<text x="158.5" y="92.1">12*2</text>
<text x="158.5" y="95.8">32*2</text>
<text x="158.5" y="93.9">26*2</text>
<text x="215.7" y="93.9">1</text>
<text x="220.8" y="93.9">2</text>
<text x="236.8" y="90.3">1</text>
<text x="249.9" y="91.8">GND</text>
<text x="251.4" y="93.5" transform="rotate(-90 251.4 93.5)">3</text>
<text x="133.7" y="101.3">5*2</text>
<text x="138" y="96.6">PE2/HWB</text>
<text x="149.4" y="100.2">PB1(SCK)</text>
<text x="150.5" y="98.4">PB0(SS)</text>
<text x="153.5" y="96.6">PC7</text>
<text x="158.5" y="97.6">8*2</text>
<text x="158.5" y="99.4">9*2</text>
<text x="158.5" y="101.3">10*2</text>
<text x="214.3" y="101.3">4</text>
<text x="214.3" y="99.4">6</text>
<text x="222.2" y="101.3">3</text>
<text x="222.2" y="99.4">5</text>
<text x="132.8" y="103.1">15*2</text>
<text x="132.8" y="104.9">23*2</text>
<text x="132.8" y="106.8">35*2</text>
<text x="138" y="103.9">GND</text>
<text x="138" y="105.7">GND</text>
<text x="138" y="107.6">GND</text>
<text x="138" y="102.1">UGND</text>
<text x="148.6" y="102.1">PB2(MOSI)</text>
<text x="148.6" y="103.9">PB3(MISO)</text>
<text x="153.5" y="107.6">PD5</text>
<text x="158.5" y="103.1">11*2</text>
<text x="158.5" y="106.8">22*2</text>
<text x="214.3" y="103.1">2</text>
<text x="222.2" y="103.1">1</text>
<text x="132.8" y="108.6">43*2</text>
<text x="138" y="109.4">GND</text>
<text x="188.1" y="112.6" transform="rotate(-90 188.1 112.6)">VC</text>
<text x="188.1" y="110.5" transform="rotate(-90 188.1 110.5)">C</text>
<text x="189.9" y="112.6" transform="rotate(-90 189.9 112.6)">SD</text>
<text x="189.9" y="110.5" transform="rotate(-90 189.9 110.5)">A</text>
<text x="191.8" y="112.6" transform="rotate(-90 191.8 112.6)">SC</text>
<text x="191.8" y="110.5" transform="rotate(-90 191.8 110.5)">L</text>
<text x="193.6" y="112.6" transform="rotate(-90 193.6 112.6)">GN</text>
<text x="193.6" y="110.3" transform="rotate(-90 193.6 110.3)">D</text>
<text x="188.1" y="123.6" transform="rotate(-90 188.1 123.6)">VC</text>
<text x="188.1" y="121.5" transform="rotate(-90 188.1 121.5)">C</text>
<text x="189.9" y="123.6" transform="rotate(-90 189.9 123.6)">SD</text>
<text x="189.9" y="121.5" transform="rotate(-90 189.9 121.5)">A</text>
<text x="191.8" y="123.6" transform="rotate(-90 191.8 123.6)">SC</text>
<text x="191.8" y="121.5" transform="rotate(-90 191.8 121.5)">L</text>
<text x="193.6" y="123.6" transform="rotate(-90 193.6 123.6)">GN</text>
<text x="193.6" y="121.3" transform="rotate(-90 193.6 121.3)">D</text>
</g>
<g font-size="1.4">
<text x="97.8" y="98.8">BRT</text>
<text x="196" y="101.3" transform="rotate(-90 196 101.3)">HR</text>
<text x="196" y="99.5" transform="rotate(-90 196 99.5)">OUGH_HOLE</text>
<text x="81.3" y="104.3">ENC2</text>
<text x="97.8" y="106.1">BRT</text>
<text x="196" y="103.2" transform="rotate(-90 196 103.2)">E</text>
<text x="196" y="103" transform="rotate(-90 196 103)">RT</text>
<text x="81.3" y="111.6">AUD</text>
<text x="196" y="115.8" transform="rotate(-90 196 115.8)">TORTHROUGH_HOL</text>
<text x="196" y="127.1" transform="rotate(-90 196 127.1)">I2C_JST_CONNECI2C_JST_CONNECTO</text>
</g>
<g font-size="1.2">
<text x="185" y="116.2" transform="rotate(-90 185 116.2)">CN10</text>
<text x="185" y="127.1" transform="rotate(-90 185 127.1)">CN9</text>
</g>
</svg>
